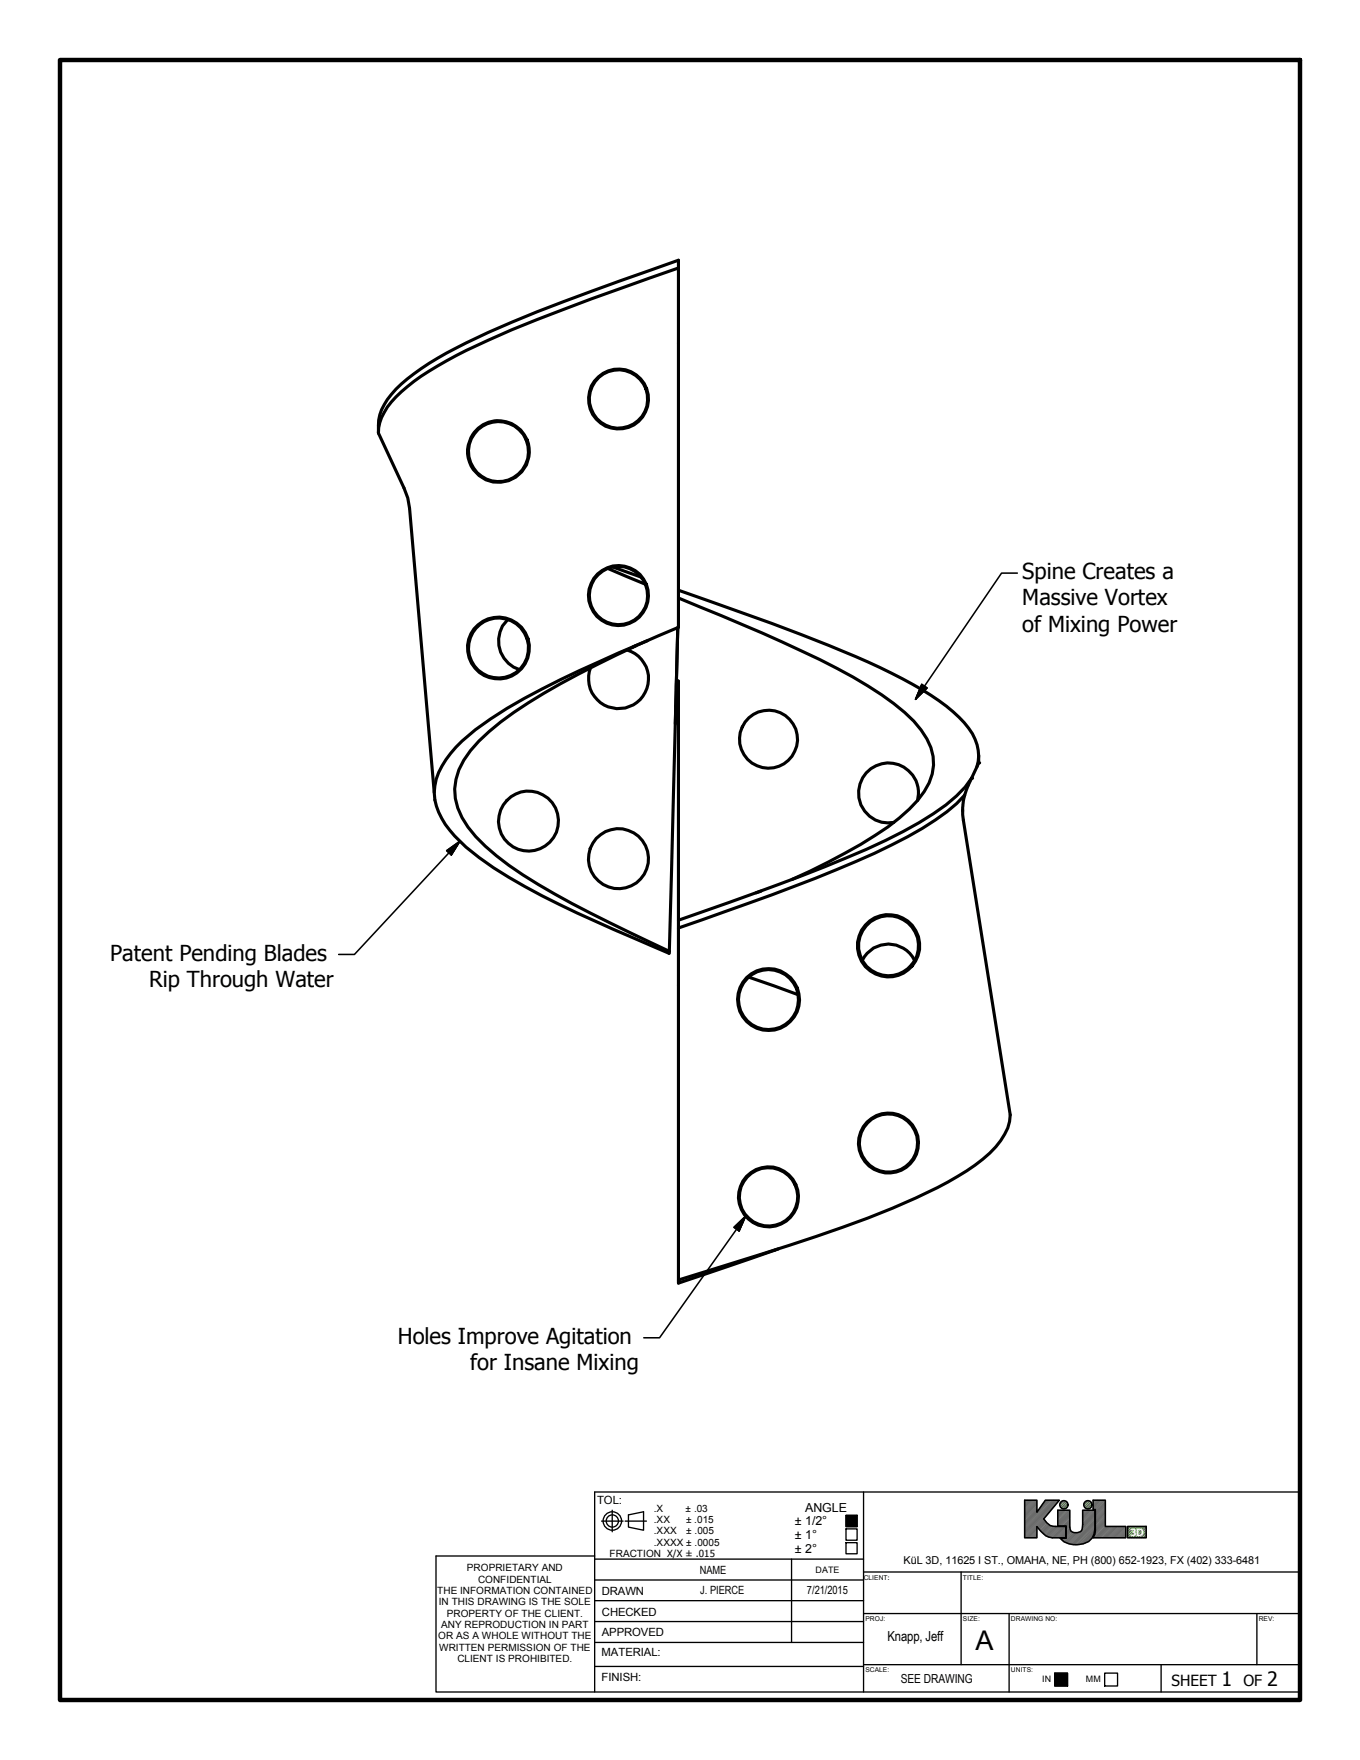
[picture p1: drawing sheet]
<svg xmlns="http://www.w3.org/2000/svg" width="216mm" height="279mm" viewBox="0 0 216 279" stroke-linecap="round" stroke-linejoin="round" font-family="sans-serif">
<!-- layer: Visible (ANSI) -->
<g fill="#000">
<circle cx="154.2" cy="123.5" r=".25"/>
<circle cx="155.4" cy="121.1" r=".25"/>
</g>
<g fill="none" stroke="#000" stroke-width=".49">
<path d="M107.7 42.5l-13.8 4.9a181.6 181.6 0 0 0-21.5 9 35.1 35.1 0 0 0-10.3 7.4 7.5 7.5 0 0 0-2 4.9M107.7 42.5v-1.2l-9.3 3.3a218.6 218.6 0 0 0-26 10.6 38.4 38.4 0 0 0-9.5 6.6 8.2 8.2 0 0 0-2.8 7M107.7 42.5v57.1a295.1 295.1 0 0 0-24.5 11.3 49 49 0 0 0-10.8 7.7 12.1 12.1 0 0 0-3.4 6.1l-.1 1.1M60.1 68.8l4 8.7 .6 1.6 .3 1.6 3.9 45.1a10.5 10.5 0 0 0 3.3 6.9 43.7 43.7 0 0 0 11.2 8.1 270.4 270.4 0 0 0 22.8 10.5l.1-.3M80.6 98.4a4.7 4.7 0 0 0 1.8 7.9M96.5 90.2l5.9 2.5M97.2 90l4.6 1.6M107.6 99.6l-.4 15.3M107.6 99.7l-1.3 51.3M107.7 93.7l5 1.8a275.7 275.7 0 0 1 27 10.5 51.5 51.5 0 0 1 11.6 7 10.6 10.6 0 0 1 4 6.1l.1 .9-.3 1.7M107.7 94.9a299.2 299.2 0 0 1 25.2 11.2 48.8 48.8 0 0 1 12.2 8.4 10.2 10.2 0 0 1 3.1 7 9.3 9.3 0 0 1-2.5 5.6 34.4 34.4 0 0 1-9.1 7 117.3 117.3 0 0 1-10.9 5.5M99.6 103.2a4.8 4.8 0 0 1 3.1 6 4.8 4.8 0 0 1-6.1 3 4.8 4.8 0 0 1-2.9-6.2"/>
<path d="M101 102.5a120 120 0 0 0-21.5 12.1 21.1 21.1 0 0 0-6.7 7.6 9 9 0 0 0 1.5 9.1 38.5 38.5 0 0 0 11.1 9.1 229.9 229.9 0 0 0 20.9 10.6M102.8 101.7l-2.5 1.1M107.4 108l.3 .1v39.2M155.4 119.9v1.2l-1.2 2.4M145.7 127.1a4.8 4.8 0 0 0-4.1-5.9 4.8 4.8 0 0 0-5.3 4.8 4.8 4.8 0 0 0 5.6 4.6M153.1 126.2l-.3 2 .1 2 7.5 46.8a9.1 9.1 0 0 1-3.3 6.1 45.8 45.8 0 0 1-11.7 7.1 235.8 235.8 0 0 1-28.8 10.2l-8.9 2.8M153.1 126.2a30.2 30.2 0 0 1-9 6.6 171.2 171.2 0 0 1-21.6 9.3l-14.8 5.2M154.2 123.5l-1.1 2.7M154.2 123.5a19.8 19.8 0 0 1-6 5.7 95.7 95.7 0 0 1-17.3 8.4l-11.2 4.3-12 4.2M107.7 147.3v56.4l15.9-5.4M118.9 155.1l7.8 2.8M120.8 141.5l-.8 .2"/>
<path d="M136.9 152.5a4.6 4.6 0 0 1 4.2-2.6 4.6 4.6 0 0 1 4.1 2.6"/>
<circle cx="79.1" cy="71.7" r="4.8"/>
<circle cx="79.1" cy="71.7" r="4.9"/>
<circle cx="98.2" cy="63.3" r="4.8"/>
<circle cx="98.2" cy="63.3" r="4.6"/>
<circle cx="98.2" cy="94.5" r="4.6"/>
<circle cx="98.2" cy="94.5" r="4.8"/>
<circle cx="79.1" cy="102.9" r="4.8"/>
<circle cx="79.1" cy="102.9" r="4.9"/>
<circle cx="122" cy="117.4" r="4.6"/>
<circle cx="83.9" cy="130.4" r="4.8"/>
<circle cx="98.2" cy="136.3" r="4.8"/>
<circle cx="122" cy="158.7" r="4.9"/>
<circle cx="122" cy="158.7" r="4.8"/>
<circle cx="141.1" cy="150.1" r="4.8"/>
<circle cx="141.1" cy="150.1" r="4.9"/>
<circle cx="122" cy="190" r="4.8"/>
<circle cx="122" cy="190" r="4.6"/>
<circle cx="141" cy="181.5" r="4.6"/>
<circle cx="141.1" cy="181.5" r="4.7"/>
</g>
<!-- layer: Hatch (ANSI) -->
<path d="M134.3 240.6h1.8v1.8zM134.3 240.6l1.8 1.8h-1.8zM167.4 265.6h2.1v2.1zM167.4 265.6l2.1 2.1h-2.1z" fill="#000" stroke="#000" stroke-width=".18"/>
<g fill="none" stroke="#666" stroke-width=".18">
<path d="M162.7 238.2h.1M162.9 238.2l-.2 .2M163.1 238.2l-.4 .4M163.3 238.2l-.6 .6M163.5 238.2l-.8 .7M163.7 238.2l-1 .9M163.8 238.2l-1.1 1.1M164 238.2l-1.3 1.3M164.2 238.2l-1.5 1.5M164.4 238.2l-1.7 1.7M164.5 238.2l-1.8 1.8M164.6 239.9l-1.9 1.9"/>
<path d="M164.6 239.7l-1.9 2M164.6 239.5l-1.9 2M164.6 239.4l-1.9 1.9M164.6 239.2l-1.9 1.9M164.6 239l-1.9 1.9M164.6 238.8l-1.9 1.9M164.6 238.6l-1.9 2M164.6 238.4l-1.9 2M164.6 238.3l-1.9 1.9M166 238.2h-.1M166.2 238.2l-.7 .6M166.3 238.2l-1.3 1.3"/>
<path d="M166.5 238.2l-3.8 3.8M166.7 238.2l-4 4M166.9 238.2l-4.2 4.2M167.1 238.2l-4.4 4.3M167.3 238.2l-4.6 4.5M167.4 238.2l-4.7 4.7M167.5 239l-4.8 4.8M167.6 238.2l-4.9 4.9M167.8 238.2l-5.1 5M168 238.2l-5.3 5.3M168 239.7l-.1 .1M168.1 238.2l-5.4 5.4"/>
<path d="M168.2 239.7l-.3 .3M168.3 239.7l-.4 .5M168.5 239.7l-.6 .6M168.7 239.7l-.8 .8M168.9 239.7l-1 1M169.1 239.7l-1.2 1.2M169.2 239.7l-1.3 1.4M169.4 239.7l-1.5 1.5M169.6 239.7l-1.7 1.7M169.8 239.7l-1.9 1.9M169.8 239.9l-1.9 1.9M171.9 239.7v.1"/>
<path d="M172.1 239.7l-.2 .3M172.3 239.7l-.4 .5M172.5 239.7l-.6 .6M172.6 239.7l-.7 .8M172.8 239.7l-.9 1M173 239.7l-1.1 1.2M173.2 239.7l-1.3 1.4M173.4 239.7l-1.5 1.5M173.6 239.7l-1.7 1.7M173.7 238.2l-.2 .1M173.7 239.7l-1.8 1.9M173.8 239.9l-1.9 1.9"/>
<path d="M173.9 238.2l-.4 .3M174.1 238.2l-.6 .5M174.2 238.2l-.7 .7M174.4 238.2l-.9 .8M174.6 238.2l-1.1 1M174.8 238.2l-1.3 1.2M175 238.2l-1.5 1.4M175.2 238.2l-1.6 1.4M175.3 238.2l-1.5 1.4M175.5 239.4l-1.6 1.6M175.5 239.3l-1.6 1.5M175.5 239.1l-1.6 1.6"/>
<path d="M175.5 238.7l-1.6 1.6M175.5 240l-1.6 1.5M175.5 239.8l-1.6 1.6M175.5 239.6l-1.6 1.6M175.5 238.9l-1.6 1.6M175.5 238.5l-1.6 1.6M175.5 238.4l-1.6 1.5M175.5 238.2l-1.6 1.5M164.6 244l-.1 .1M164.6 243.8l-.3 .3M164.6 243.7l-.5 .4M164.6 243.5l-.6 .6"/>
<path d="M164.6 243.3l-.8 .8M164.6 243.1l-1 1M164.6 243l-1.2 1.1M164.6 242.7l-1.3 1.4M164.6 242.6l-1.5 1.5M164.6 242.4l-1.7 1.7M165.7 241.1l-3 3M165.8 241.2l-1.2 1.2M165.8 241.3l-1.1 1.2M165.9 241.4l-1.1 1.2M166 241.5l-1.1 1.2M166.1 241.6l-1.1 1.1"/>
<path d="M166.2 241.7l-1.2 1.2M166.3 241.8l-1.2 1.2M166.3 241.9l-1.1 1.2M166.4 242l-1.1 1.1M166.5 242.1l-1.1 1.1M166.6 240.1l-3.9 3.9M166.7 242.1l-1.2 1.2M166.8 242.2l-1.2 1.2M166.9 242.3l-1.3 1.2M167 242.3l-1.3 1.3M167.2 242.3l-1.4 1.4M167.4 242.3l-1.5 1.5"/>
<path d="M167.5 242.3l-1.4 1.5M167.7 242.3l-1.5 1.6M167.9 242.3l-1.6 1.6M168.1 242.3l-1.7 1.7M168.3 242.3l-1.8 1.8M168.4 244.2h-.1M168.5 242.3l-1.8 1.8M168.6 244.2l-.2 .1M168.6 242.3l-1.7 1.8M168.7 244.2l-.2 .2M168.8 242.3l-1.8 1.8M168.9 244.2l-.3 .3"/>
<path d="M169 242.3l-1.8 1.8M169.1 244.2l-.4 .4M169.2 242.3l-1.8 1.8M169.2 244.1h.1M169.2 243.9l-.2 .2M169.2 243.7l-.4 .4M169.2 243.6l-.6 .5M169.2 243.4l-.7 .7M169.2 243.2l-.9 .9M169.2 243l-1.1 1.1M169.2 242.9l-1.3 1.2M169.2 242.7l-1.5 1.4"/>
<path d="M169.2 242.5l-1.6 1.6M169.8 242.4l-.5 .5M169.8 242.2l-.5 .5M169.8 242l-.5 .6M169.8 241.8l-.5 .6M169.8 241.7l-.5 .6M169.8 241.5l-.7 .8M169.8 241.3l-.9 1M169.8 241.1l-1.1 1.2M169.8 240.9l-1.3 1.4M169.8 240.7l-1.5 1.6M169.8 240.6l-1.6 1.7"/>
<path d="M169.8 240.4l-1.8 1.9M169.8 240.2l-1.9 1.9M169.8 240l-1.9 2M169.9 242.7l-.6 .6M169.9 242.5l-.6 .6M169.9 242.9l-.6 .6M170 243l-.7 .7M170 243.1l-.7 .7M170.1 243.2l-.8 .8M170.3 243.2l-1.5 1.5M170.4 243.3l-1.5 1.5M170.5 243.3l-1.5 1.5"/>
<path d="M170.7 243.3l-1.6 1.6M170.9 243.3l-1.6 1.6M171 243.3l-1.6 1.7M171.3 243.3l-1.8 1.7M173.6 243.8l-1.1 1.1M173.7 243.6l-1.5 1.4M173.7 243.3l-1.8 1.8M173.8 243.1l-2.1 2M173.8 242.9l-2.3 2.3M173.8 242.7l-2.5 2.5M173.8 242.5l-2.7 2.7M173.8 242.4l-2.9 2.9"/>
<path d="M173.8 242.2l-3.1 3.1M173.8 242l-3.2 3.2M173.8 241.8l-3.4 3.4M173.8 241.7l-3.5 3.5M173.8 241.5l-3.7 3.7M173.8 241.3l-3.9 3.8M173.8 241.1l-4 4M173.8 240.9l-4.1 4.2M173.8 240.7l-2 2M173.8 240.6l-2 1.9M173.8 240.4l-1.9 1.9M173.8 240.2l-1.9 1.9"/>
<path d="M173.8 240l-1.9 2M175.5 241.9l-1.7 1.7M175.5 241.8l-1.7 1.6M175.5 241.6l-1.6 1.6M175.5 241.4l-1.6 1.6M175.5 241.2l-1.6 1.6M175.5 241.1l-1.6 1.5M175.5 240.7l-1.6 1.6M175.5 242.3l-1.8 1.8M175.5 242.1l-1.9 1.8M175.5 240.9l-1.6 1.6M175.5 240.5l-1.6 1.6"/>
<path d="M175.5 240.3l-1.6 1.6M175.5 240.1l-1.6 1.6M175.6 242.3l-1.8 1.8M175.8 242.3l-1.8 1.8M176 242.3l-1.8 1.8M176.2 242.3l-1.8 1.8M176.4 242.3l-1.8 1.8M176.5 242.3l-1.8 1.8M176.7 242.3l-1.8 1.8M176.9 242.3l-1.8 1.8M177.1 242.3l-1.8 1.8M177.2 242.3l-1.7 1.8"/>
<path d="M177.4 242.3l-1.8 1.8M177.6 242.3l-1.8 1.8M177.8 242.3l-1.8 1.8M178 242.3l-1.8 1.8M178.2 242.3l-1.8 1.8M178.3 242.3l-1.8 1.8M178.5 242.3l-1.8 1.8M178.7 242.3l-1.8 1.8M178.7 244.1h.1M178.7 243.9l-.2 .2M178.7 243.7l-.4 .4M178.7 243.6l-.5 .5"/>
<path d="M178.7 243.4l-.7 .7M178.7 243.2l-.9 .9M178.7 243l-1.1 1.1M178.7 242.9l-1.3 1.2M178.7 242.7l-1.4 1.4M178.7 242.5l-1.6 1.6"/>
</g>
<g fill="none" stroke="#4b9d2f" stroke-width=".18">
<path d="M168.7 238.3l-.5 .5M169 238.3l-.8 .7M169.2 238.3l-.9 .9M169.4 238.4l-.9 1M169.5 238.6l-.9 .9M169.5 239.1l-.4 .4M169.5 238.8l-.7 .7M172.5 238.3l-.4 .4M172.8 238.3l-.8 .7M173 238.3l-.9 .9M173.1 238.4l-.9 1M173.3 238.6l-.9 .9"/>
<path d="M173.3 239l-.4 .5M173.4 238.8l-.8 .7M179.2 242.3l-.2 .3M179.5 242.3l-.5 .5M179.8 242.3l-.8 .8M180 242.3l-1 1.1M180.3 242.3l-1.3 1.3M180.6 242.3l-1.6 1.6M180.8 242.3l-1.7 1.8M181.1 242.3l-1.8 1.8M181.4 242.3l-1.8 1.8M181.6 242.3l-1.7 1.8"/>
<path d="M181.9 242.3l-1.8 1.8M182 243.9l-.2 .2M182 243.6l-.5 .5M182 243.3l-.8 .8M182 243.1l-1.1 1M182 242.8l-1.3 1.3M182 242.5l-1.6 1.6"/>
</g>
<!-- layer: Border (ANSI) -->
<path d="M9.5 9.5h196.9v260.4h-196.9z" fill="none" stroke="#000" stroke-width=".71"/>
<!-- layer: 0 -->
<g fill="none" stroke="#000" stroke-width=".25">
<path d="M162.7 238.2h1.9v1.9l1.3-1.9h2.3l-2.5 2.9a1.88 1.88 0 0 0 1.9 1.2h1.6v1.8h-2.2l-.5-.1-.5-.2-1.4-1.4v1.7h-1.9zM167.9 239.7h1.9v2.7a1.01 1.01 0 0 0 .6 .9 1.01 1.01 0 0 0 1.1-.1l.3-.5 .1-3h1.9v3a2.47 2.47 0 0 1-2.7 2.5 3.3 3.3 0 0 1-2.8-1h1v-1.9h-1.4zM173.5 238.2h2v4.1h3.2v1.8h-5.2l.3-.5 .1-.6v-3.4h-.4zM179 242.3h3v1.8h-3zM51.3 267.1h.1M204.7 269.9h.1"/>
<circle cx="168.9" cy="238.9" r=".65"/>
<circle cx="172.7" cy="238.9" r=".65"/>
</g>
<!-- layer: TITLE -->
<g fill="none" stroke="#000" stroke-width=".21">
<path d="M97.2 239.7v3.5M137.1 236.9v31.7M94.4 247h-25.2v21.6h137.2v-31.7h-112v31.7M94.4 257.4h42.7M94.4 254.1h42.7M94.4 250.8h42.7M94.4 247.5h42.7M95.5 241.5h3.4M99.2 241.5h3.4M99.8 240.5l2.4-.5v2.9l-2.4-.5zM125.7 247.5v13.2M134.3 244.9h1.8v1.8h-1.8z"/>
<path d="M134.3 242.7h1.8v1.8h-1.8zM134.3 240.6h1.8v1.8h-1.8zM137.1 256.2h69.3M137.1 249.6h69.3M152.6 249.6v14.7M160.2 256.2v12.4M199.5 256.2v8.1M94.4 264.5h42.7M94.4 260.7h42.7M137.1 264.3h69.3M167.4 265.6h2.1v2.1h-2.1zM175.4 265.6h2v2.1h-2z"/>
<path d="M184.3 264.3v4.3"/>
<circle cx="97.2" cy="241.5" r="1.46"/>
<circle cx="97.2" cy="241.5" r=".97"/>
</g>
<!-- layer: Symbol (ANSI) -->
<path d="M161.5 91h-2.5l-13.7 20M146.3 108.7l.9 .5-1.9 1.8zM70.9 135l2.1-1.4-1.4 2.1zM73 133.6l-16.7 17.9h-2.5M116.5 194.8l1.9-1.7-1.1 2.3zM118.4 193.1l-13.7 19.3h-2.5" fill="none" stroke="#000" stroke-width=".25"/>
<path d="M146.3 108.7l-1 2.3zM146.3 108.7l.9 .5-1.9 1.8zM73 133.6l-1.4 2.1zM70.9 135l2.1-1.4-1.4 2.1zM118.4 193.1l-1.1 2.3zM116.5 194.8l1.9-1.7-1.1 2.3z" fill="#000" stroke="#000" stroke-width=".25"/>
<text font-size="4.3" x="154.8" y="262">A</text>
<g font-size="3.5">
<text x="162.3" y="91.9">Spine Creates a</text>
<text x="162.3" y="96.1">Massive Vortex</text>
<text x="162.3" y="100.3">of Mixing Power</text>
<text x="17.5" y="152.5">Patent Pending Blades</text>
<text x="23.7" y="156.7">Rip Through Water</text>
<text x="63.1" y="213.3">Holes Improve Agitation</text>
<text x="74.6" y="217.5">for Insane Mixing</text>
</g>
<g font-size="3.1">
<text x="193.9" y="267.6">1</text>
<text x="201.2" y="267.6">2</text>
</g>
<g font-size="2.4">
<text x="186" y="267.6">SHEET</text>
<text x="197.4" y="267.6">OF</text>
</g>
<text font-size="2.2" x="140.9" y="260.5">Knapp, Jeff</text>
<g font-size="2">
<text x="127.8" y="240">ANGLE</text>
<text x="126.2" y="242.1">± 1/2°</text>
<text x="126.2" y="244.3">± 1°</text>
<text x="126.2" y="246.6">± 2°</text>
<text x="143" y="267.2">SEE DRAWING</text>
</g>
<g font-size="1.8">
<text x="94.8" y="238.7">TOL:</text>
<text x="111.1" y="249.9">NAME</text>
<text x="95.5" y="253.2">DRAWN</text>
<text x="95.5" y="256.5">CHECKED</text>
<text x="111.2" y="253">J. PIERCE</text>
<text x="128.1" y="253">7/21/2015</text>
<text x="95.5" y="262.9">MATERIAL:</text>
<text x="95.5" y="259.8">APPROVED</text>
<text x="95.5" y="266.8">FINISH:</text>
</g>
<text font-size="1.7" x="143.4" y="248.4">KüL 3D, 11625 I ST., OMAHA, NE, PH (800) 652-1923, FX (402) 333-6481</text>
<g font-size="1.6">
<text x="103.8" y="240">.X</text>
<text x="108.8" y="240">± .03</text>
<text x="103.8" y="241.8">.XX</text>
<text x="103.8" y="243.6">.XXX</text>
<text x="103.8" y="245.4">.XXXX ± .0005</text>
<text x="108.9" y="241.8">± .015</text>
<text x="108.9" y="243.6">± .005</text>
<text x="74.1" y="249.4">PROPRIETARY AND</text>
<text x="75.9" y="251.2">CONFIDENTIAL</text>
<text x="96.8" y="247.2">FRACTION X/X ± .015</text>
<text x="69.4" y="253">THE INFORMATION CONTAINED</text>
<text x="69.7" y="254.8">IN THIS DRAWING IS THE SOLE</text>
<text x="70.9" y="256.6">PROPERTY OF THE CLIENT.</text>
<text x="69.6" y="260.2">OR AS A WHOLE WITHOUT THE</text>
<text x="69.7" y="262">WRITTEN PERMISSION OF THE</text>
<text x="70" y="258.4">ANY REPRODUCTION IN PART</text>
<text x="72.6" y="263.8">CLIENT IS PROHIBITED.</text>
</g>
<text font-size="1.6" fill="#fff" x="179.4" y="243.8">3D</text>
<g font-size="1.4">
<text x="129.5" y="249.7">DATE</text>
<text x="165.5" y="267.1">IN</text>
<text x="172.4" y="267.1">MM</text>
</g>
<g font-size="1.1">
<text x="137.1" y="250.8">CLIENT:</text>
<text x="152.9" y="250.8">TITLE:</text>
<text x="137.4" y="257.4">PROJ:</text>
<text x="152.9" y="257.3">SIZE:</text>
<text x="160.5" y="257.3">DRAWING NO:</text>
<text x="199.8" y="257.4">REV:</text>
<text x="137.4" y="265.5">SCALE:</text>
<text x="160.5" y="265.4">UNITS:</text>
</g>
</svg>
